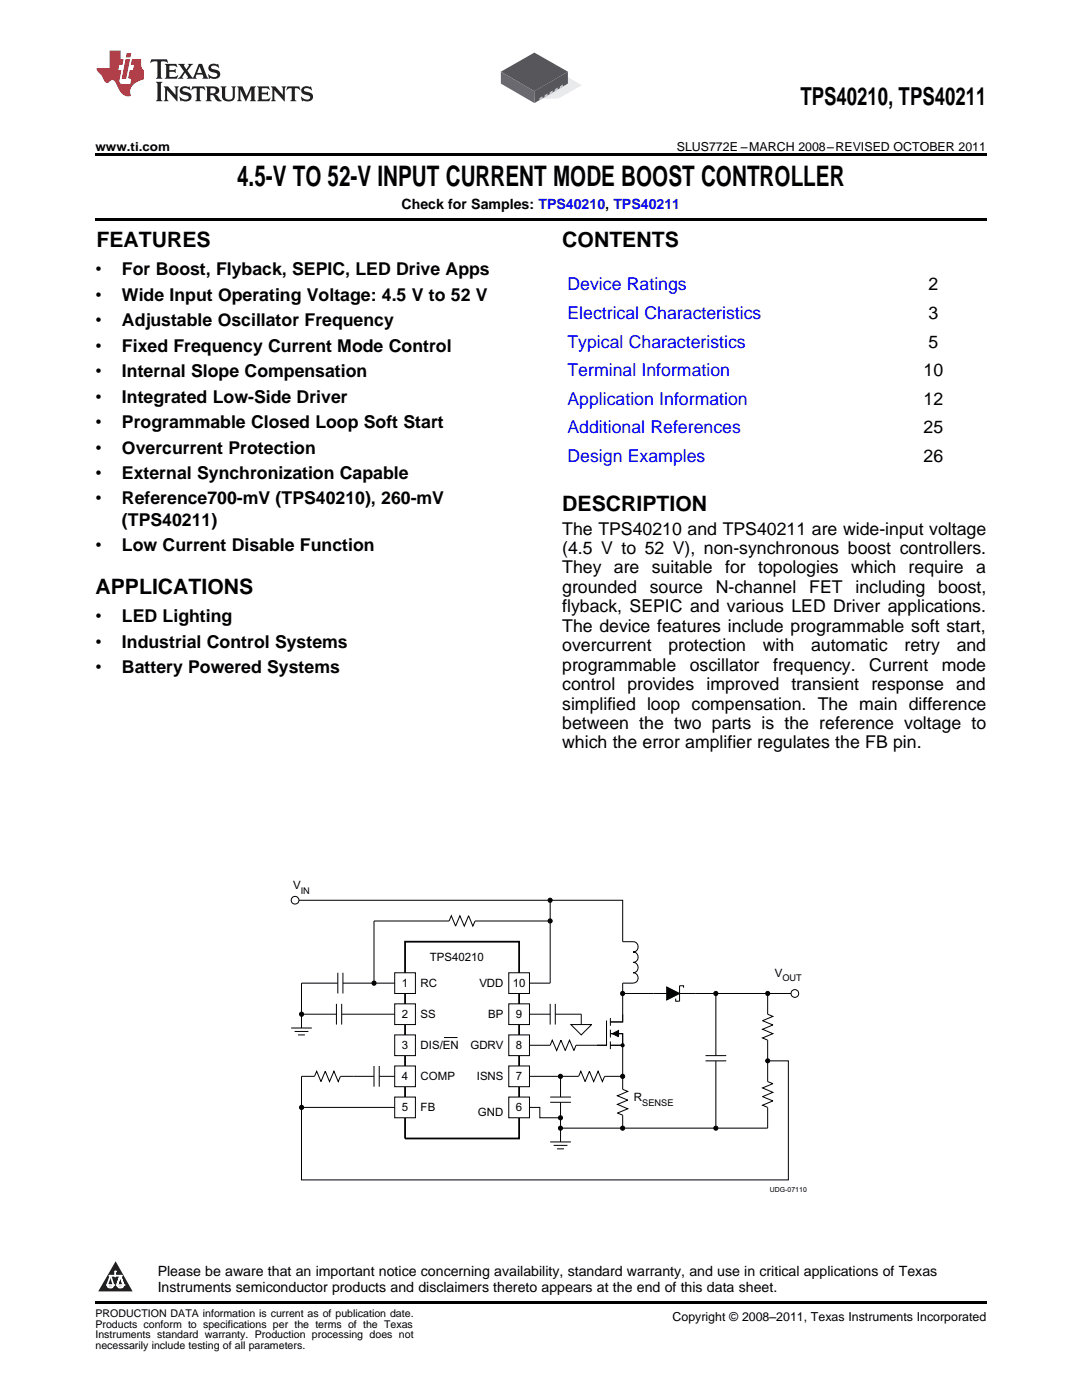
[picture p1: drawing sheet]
<svg xmlns="http://www.w3.org/2000/svg" width="216mm" height="279mm" viewBox="0 0 216 279" stroke-linecap="round" stroke-linejoin="round" font-family="sans-serif">
<path d="M102.7 17l6.7-3.9 6.7 3.9-4.6 2.6-4 .1z" fill-rule="evenodd" fill="#e9eaeb"/>
<path d="M106.6 18.2l6.7-3.9v2.4l-6.7 3.9z" fill="#555558"/>
<g fill="#b9cbdb">
<path d="M111.6 17.7l.1-.1z"/>
<path d="M110.6 18.3l.1-.1z"/>
<path d="M109.7 18.8l-.1 .1z"/>
<path d="M108.7 19.4l-.1 .1z"/>
<path d="M107.6 20v.1z"/>
<path d="M111.7 17.3l.6-.5zM111.7 17.3l.6-.5v.6l-.6 .3z" fill-rule="evenodd"/>
<path d="M110.7 17.9l.6-.5zM110.7 17.9l.6-.5v.5l-.6 .4z" fill-rule="evenodd"/>
<path d="M109.7 18.5l.6-.5zM109.7 18.5l.6-.5v.5l-.6 .4z" fill-rule="evenodd"/>
<path d="M108.7 19l.6-.4zM108.7 19l.6-.4v.5l-.6 .4z" fill-rule="evenodd"/>
<path d="M107.6 19.6l.6-.4zM107.6 19.6l.6-.4v.5l-.6 .4z" fill-rule="evenodd"/>
</g>
<path d="M99.9 14.3l6.7-3.8 6.7 3.8-6.7 3.9z" fill-rule="evenodd" fill="#56565b"/>
<path d="M99.9 14.3l6.7 3.9v2.4l-6.7-3.9z" fill="#68696f"/>
<path d="M30.2 11.8l-.2 .8a1.31 1.31 0 0 1 1.4-.3v2.9l-.3 .5h1.3l-.3-.5v-2.7l.3-.3a1.09 1.09 0 0 1 1.1 .4l-.2-.8zM32.9 12.8l.3 .4v2l-.3 .5h2.4l.2-.7a1.48 1.48 0 0 1-1.7 .3v-1l1 .1 .2 .2v-.9l-.2 .3h-1v-.7l.2-.2a1.73 1.73 0 0 1 1.4 .3l-.2-.6zM35.5 12.8l1.2 1.4-.7 1-.5 .5h1.1l-.2-.3 .5-.9 .6 .9-.2 .3h2l-.3-.3 .2-.5h1.2l.2 .5-.2 .3h1.2l-.3-.4-1-2.5h-.6l-1.3 2.7-1-1.4 1.1-1.3h-1l.2 .2-.5 .9-.5-.9 .2-.2zM39.8 13.3l.5 1.3h-1zM41.9 12.9a.83 .83 0 0 0-.3 1 .83 .83 0 0 0 .8 .5l.8 .2 .2 .3a1 1 0 0 1-1 .5 1 1 0 0 1-.8-.6l.1 .9 .2-.1a1.65 1.65 0 0 0 2-.5 .89 .89 0 0 0-.8-1.2l-.8-.2-.2-.3a.91 .91 0 0 1 1.6 .2l-.2-.8h-.4a1.34 1.34 0 0 0-1.2 .1zM31.1 16.3l.3 .5v2.9l-.3 .5h1.3l-.3-.5v-2.9l.3-.5zM32.7 17.2l.2 .5v2l-.2 .5h.9l-.3-.5 .1-1.7 2 2.2v-2.5l.3-.5h-.9l.2 .3v1.4l-1.5-1.7zM36.2 17.4a.83 .83 0 0 0-.3 .9 .83 .83 0 0 0 .8 .6l.8 .2 .2 .3a1 1 0 0 1-1 .5 1 1 0 0 1-.8-.6l.1 .9 .2-.1a1.66 1.66 0 0 0 2-.5 .89 .89 0 0 0-.9-1.2l-.7-.2-.2-.3a.91 .91 0 0 1 1.6 .2l-.2-.9-.4 .1a1.36 1.36 0 0 0-1.2 .1zM38.4 17.2l-.2 .9a.61 .61 0 0 1 1.1-.3v1.9l-.4 .5h1.3l-.3-.5v-1.9l.2-.2a.81 .81 0 0 1 .8 .5l-.1-.9zM41 17.2l.3 .5v2l-.3 .5h1.3l-.3-.3v-.9a.72 .72 0 0 1 .9 .6 .85 .85 0 0 0 1.4 .5l-.5-.3-.5-.7-.3-.3a.78 .78 0 0 0 .7-.7 .78 .78 0 0 0-.7-.8zM42 17.7l.2-.1a.6 .6 0 0 1 .7 .1 .6 .6 0 0 1 .1 .7l-.2 .2h-.8zM44 17.2l.3 .3a3.4 3.4 0 0 0 .3 2.4 1.57 1.57 0 0 0 2.2-.3l.1-2.1 .2-.3h-1l.3 .5v1.5a.76 .76 0 0 1-.7 .7 .76 .76 0 0 1-.8-.7v-1.5l.3-.5zM47.3 17.2l.3 .5v2l-.3 .5h.9l-.2-.5v-1.8l1 2.3 1.1-2.3v1.8l-.2 .5h1.2l-.3-.5v-2l.3-.5h-1.1l-.8 2-.8-2zM51.3 17.2l.3 .5v2l-.3 .5h2.4l.2-.7a1.49 1.49 0 0 1-1.6 .3l-.1-1h1l.3 .3v-.9l-.3 .3h-1v-.7l.3-.2a1.73 1.73 0 0 1 1.4 .3l-.3-.7zM54.1 17.2l.3 .5v2l-.3 .5h1l-.4-.5 .1-1.7 2 2.2v-2.5l.3-.5h-.9l.2 .3v1.4l-1.5-1.7zM57.4 17.2l-.2 .9a.8 .8 0 0 1 1-.5v2.1l-.3 .5h1.3l-.4-.5v-1.9l.2-.2a.81 .81 0 0 1 .9 .5l-.2-.9zM60.4 17.4a.83 .83 0 0 0-.3 .9 .83 .83 0 0 0 .8 .6l.8 .2 .2 .3a1 1 0 0 1-1 .5 1 1 0 0 1-.8-.6l.2 .9 .1-.1a1.66 1.66 0 0 0 2-.5 .89 .89 0 0 0-.8-1.2l-.8-.2-.2-.3a.91 .91 0 0 1 1.6 .2l-.2-.9-.3 .1a1.35 1.35 0 0 0-1.3 .1z" fill="#231f20"/>
<path d="M21.9 10.1v3.5h-2.6a2.13 2.13 0 0 0 .9 1.4l.4 .6a.94 .94 0 0 0 1.1 .9 .75 .75 0 0 1 .6-.5 .75 .75 0 0 1 .7 .4l.5 1a2.1 2.1 0 0 0 2.6 1.7 2.2 2.2 0 0 1 1.7-3l.9-.3v-1.8a1.16 1.16 0 0 1-.5-1v-1.2h-1.9l-.2 1.2h.7l-.3 1h-.6l-.3 1.3v.3l.6 .1-.2 1.1h-.9a.93 .93 0 0 1-1.3-.8l.4-2h-.6l.2-1h.6l.3-1.2h-.6v-1.7zM25.1 11.8l-.8 3.9h.9l.7-3.9zM25.3 10.6l-.2 .9h.9l.2-.9z" fill="#ee1d23"/>
<path d="M23.1 251.7l3.4 6h-6.9z" fill="#231f20"/>
<path d="M21.4 256.5h1.2l-.3 .5h-.3a.55 .55 0 0 1-.6-.5z" fill-rule="evenodd" fill="#fff"/>
<path d="M21.4 256.5h1.2l-.3 .5h-.3a.55 .55 0 0 1-.6-.5z" fill="none" stroke="#231f20" stroke-width=".34"/>
<path d="M21.4 256.5h1.2l-.3 .5h-.5z" fill="none" stroke="#fff" stroke-width=".34"/>
<path d="M23 254.7h.1" fill="none" stroke="#fff" stroke-width=".34"/>
<path d="M23 253.7v1z" fill="#fff"/>
<path d="M23 253.7v1z" fill="none" stroke="#fff" stroke-width=".34"/>
<circle cx="23" cy="253.7" r=".17" fill="#fff"/>
<path d="M21.9 254.6h.1" fill="none" stroke="#fff" stroke-width=".34"/>
<path d="M21.9 254.6h2.3z" fill="#fff"/>
<path d="M21.9 254.6h2.3z" fill="none" stroke="#fff" stroke-width=".34"/>
<circle cx="24.2" cy="254.6" r=".17" fill="#fff"/>
<path d="M23.3 256.5h.1" fill="none" stroke="#fff" stroke-width=".34"/>
<path d="M24 254.6l-.7 1.9z" fill="#fff"/>
<path d="M24 254.6l-.7 1.9z" fill="none" stroke="#fff" stroke-width=".34"/>
<path d="M24 254.6l.7 1.9z" fill="#fff"/>
<path d="M24 254.6l.7 1.9z" fill="none" stroke="#fff" stroke-width=".34"/>
<path d="M24.6 256.5h.1" fill="none" stroke="#fff" stroke-width=".34"/>
<circle cx="21.4" cy="256.5" r=".17" fill="#fff"/>
<path d="M22.1 254.6l-.7 1.9z" fill="#fff"/>
<path d="M22.1 254.6l-.7 1.9z" fill="none" stroke="#fff" stroke-width=".34"/>
<path d="M22.1 254.6l.5 1.9z" fill="#fff"/>
<path d="M22.1 254.6l.5 1.9z" fill="none" stroke="#fff" stroke-width=".34"/>
<circle cx="22.6" cy="256.5" r=".17" fill="#fff"/>
<path d="M23.4 256.5h1.3a.65 .65 0 0 1-.7 .5 .65 .65 0 0 1-.6-.5z" fill-rule="evenodd" fill="#fff"/>
<path d="M23.4 256.5h1.3a.65 .65 0 0 1-.7 .5 .65 .65 0 0 1-.6-.5z" fill="none" stroke="#231f20" stroke-width=".34"/>
<path d="M23.4 256.5h1.3l-.4 .5h-.6z" fill="none" stroke="#fff" stroke-width=".34"/>
<path d="M23.3 256.5h.1" fill="none" stroke="#fff" stroke-width=".34"/>
<circle cx="24.7" cy="256.5" r=".17" fill="#fff"/>
<path d="M26.5 139.3h69.9v25.4h-69.9z" fill-rule="evenodd" fill="#fff"/>
<path d="M80.8 187.9h22.8v39.3h-22.8z" fill="none" stroke="#010202" stroke-width=".36"/>
<path d="M78.8 194.1h4.1v4.2h-4.1z" fill-rule="evenodd" fill="#fff"/>
<path d="M78.8 194.1h4.1v4.2h-4.1z" fill="none" stroke="#010202" stroke-width=".2"/>
<path d="M78.8 200.3h4.1v4.2h-4.1z" fill-rule="evenodd" fill="#fff"/>
<path d="M78.8 200.3h4.1v4.2h-4.1z" fill="none" stroke="#010202" stroke-width=".2"/>
<path d="M78.8 206.5h4.1v4.2h-4.1z" fill-rule="evenodd" fill="#fff"/>
<path d="M78.8 206.5h4.1v4.2h-4.1z" fill="none" stroke="#010202" stroke-width=".2"/>
<path d="M78.8 212.7h4.1v4.2h-4.1z" fill-rule="evenodd" fill="#fff"/>
<path d="M78.8 212.7h4.1v4.2h-4.1z" fill="none" stroke="#010202" stroke-width=".2"/>
<path d="M101.5 194.1h4.1v4.2h-4.1z" fill-rule="evenodd" fill="#fff"/>
<path d="M101.5 194.1h4.1v4.2h-4.1z" fill="none" stroke="#010202" stroke-width=".2"/>
<path d="M101.5 200.3h4.1v4.2h-4.1z" fill-rule="evenodd" fill="#fff"/>
<path d="M101.5 200.3h4.1v4.2h-4.1z" fill="none" stroke="#010202" stroke-width=".2"/>
<path d="M101.5 206.5h4.1v4.2h-4.1z" fill-rule="evenodd" fill="#fff"/>
<path d="M101.5 206.5h4.1v4.2h-4.1z" fill="none" stroke="#010202" stroke-width=".2"/>
<path d="M101.5 212.7h4.1v4.2h-4.1z" fill-rule="evenodd" fill="#fff"/>
<path d="M101.5 212.7h4.1v4.2h-4.1z" fill="none" stroke="#010202" stroke-width=".2"/>
<circle cx="60.2" cy="202.4" r=".42" fill="#010202"/>
<g fill="none" stroke="#010202" stroke-width=".2">
<path d="M60.2 196.2v6.2h6.9M67.1 200.3v4.2M68.2 200.3v4.2M68.2 202.4h10.6"/>
<circle cx="60.2" cy="202.4" r=".42"/>
</g>
<circle cx="111.8" cy="225.2" r=".41" fill="#010202"/>
<g fill="none" stroke="#010202" stroke-width=".2">
<path d="M105.6 196.2h4.2M105.6 221h2.1v2.1h4.1M109.8 227.9h4.1M110.5 228.6h2.7M111.2 229.3h1.3M111.8 225.1v2.8"/>
<circle cx="111.8" cy="225.2" r=".41"/>
</g>
<circle cx="58.9" cy="179.7" r=".78" fill="#fff"/>
<g fill="none" stroke="#010202" stroke-width=".2">
<path d="M59.7 179.7h50.1M124.2 187.9h2.1a1.03 1.03 0 0 1 1 1.1 1.03 1.03 0 0 1-1 1 1.03 1.03 0 0 1 1 1 1.03 1.03 0 0 1-1 1.1 1.03 1.03 0 0 1 1 1 1.03 1.03 0 0 1-1 1 1.03 1.03 0 0 1 1 1.1 1.03 1.03 0 0 1-1 1h-2.1"/>
<circle cx="58.9" cy="179.7" r=".78"/>
</g>
<circle cx="142.8" cy="225.2" r=".41" fill="#010202"/>
<circle cx="142.8" cy="225.2" r=".41" fill="none" stroke="#010202" stroke-width=".2"/>
<path d="M133 197l2.6 1.3-2.6 1.3z" fill-rule="evenodd" fill="#010202"/>
<path d="M130.4 198.3h8.3M133 197l2.6 1.3-2.6 1.3zM136.4 197.1v-.4h-.8v3.1h-.8v-.5" fill="none" stroke="#010202" stroke-width=".2"/>
<circle cx="142.8" cy="198.3" r=".42" fill="#010202"/>
<g fill="none" stroke="#010202" stroke-width=".2">
<path d="M142.8 198.3v12.4M153.2 198.3v4.1l1 .4-2 .9 2 .9-2 .8 2 .9-2 .8 1 .5v8.3l1 .4-2 .8 2 .9-2 .9 2 .8-2 .9 1 .4v4.1M140.8 211.7h4.1M140.8 210.7h4.1M142.8 211.7v13.4"/>
<circle cx="142.8" cy="198.3" r=".42"/>
</g>
<circle cx="153.2" cy="211.7" r=".41" fill="#010202"/>
<circle cx="153.2" cy="211.7" r=".41" fill="none" stroke="#010202" stroke-width=".2"/>
<circle cx="158.6" cy="198.3" r=".77" fill="#fff"/>
<g fill="none" stroke="#010202" stroke-width=".2">
<path d="M74.6 183.8h15l.5-1 .8 2 .9-2 .8 2 .9-2 .9 2 .4-1h15M138.7 198.3h4.1M153.2 198.3h4.6M70.5 214.8h4.1M74.6 212.7v4.2M75.7 212.7v4.2M75.7 214.8h3.1"/>
<circle cx="158.6" cy="198.3" r=".77"/>
</g>
<circle cx="60.2" cy="221" r=".42" fill="#010202"/>
<g fill="none" stroke="#010202" stroke-width=".2">
<path d="M109.8 179.7v16.5"/>
<circle cx="60.2" cy="221" r=".42"/>
</g>
<path d="M78.8 218.9h4.1v4.2h-4.1z" fill-rule="evenodd" fill="#fff"/>
<path d="M78.8 218.9h4.1v4.2h-4.1zM88.6 207.1h2.7" fill="none" stroke="#010202" stroke-width=".2"/>
<path d="M101.5 218.9h4.1v4.2h-4.1z" fill-rule="evenodd" fill="#fff"/>
<path d="M60.2 196.2h7.2M67.4 194.1v4.2M68.4 194.1v4.2M68.4 196.2h6.2M101.5 218.9h4.1v4.2h-4.1z" fill="none" stroke="#010202" stroke-width=".2"/>
<circle cx="74.6" cy="196.2" r=".42" fill="#010202"/>
<g fill="none" stroke="#010202" stroke-width=".2">
<path d="M74.6 183.8v12.4h4.2M58.1 205.2h4.1M58.8 205.9h2.7M59.5 206.5h1.3M60.2 202.4v2.8"/>
<circle cx="74.6" cy="196.2" r=".42"/>
</g>
<circle cx="109.8" cy="183.8" r=".42" fill="#010202"/>
<g fill="none" stroke="#010202" stroke-width=".2">
<path d="M70.5 214.8h-2.6l-.4 1.1-.9-2.1-.8 2.1-.9-2.1-.9 2.1-.8-2.1-.4 1h-2.6v6.2M105.6 202.4h4.2M109.8 200.3v4.2M110.8 200.3v4.2M110.8 202.4h5.2v2.1M113.9 204.5h4.1l-2 2zM124.2 214.8v2.6l1.1 .4-2.1 .9 2.1 .8-2.1 .9 2.1 .9-2.1 .8 1 .5v2.5M153.2 211.7h4.1v23.8h-97.1v-14.5M60.2 221h18.6"/>
<circle cx="109.8" cy="183.8" r=".42"/>
</g>
<circle cx="124.2" cy="225.2" r=".41" fill="#010202"/>
<circle cx="124.2" cy="225.2" r=".41" fill="none" stroke="#010202" stroke-width=".2"/>
<path d="M122.2 206.3l1.2-.6v1.2z" fill="#010202"/>
<path d="M121 203.7v4.9h-1.9M121.8 206.3h2.4v2.3h-2.4M121.8 203.2v1.5M121.8 205.5v1.6M121.8 207.8v1.6M122.2 206.3l1.2-.6v1.2zM124.2 202.4v1.5h-2.4" fill="none" stroke="#010202" stroke-width=".2"/>
<g fill="#010202">
<circle cx="124.2" cy="208.6" r=".42"/>
<circle cx="124.2" cy="214.8" r=".42"/>
</g>
<circle cx="124.2" cy="214.8" r=".42" fill="none" stroke="#010202" stroke-width=".2"/>
<circle cx="124.2" cy="198.3" r=".42" fill="#010202"/>
<g fill="none" stroke="#010202" stroke-width=".2">
<path d="M124.2 196.2v6.2"/>
<circle cx="124.2" cy="198.3" r=".42"/>
</g>
<circle cx="109.8" cy="179.7" r=".42" fill="#010202"/>
<g fill="none" stroke="#010202" stroke-width=".2">
<path d="M109.8 179.7h14.4v8.2M124.2 198.3h6.2M124.2 208.6v6.2M111.8 225.1h12.4"/>
<circle cx="109.8" cy="179.7" r=".42"/>
</g>
<circle cx="153.2" cy="198.3" r=".42" fill="#010202"/>
<g fill="none" stroke="#010202" stroke-width=".2">
<path d="M142.8 198.3h10.4M109.8 220h4.1M109.8 218.9h4.1M111.8 220v5.1M124.2 214.8h-3.6l-.4 1.1-.9-2.1-.8 2.1-.9-2.1-.8 2.1-.9-2.1-.4 1h-3.7v4.1M124.2 225.1h29"/>
<circle cx="153.2" cy="198.3" r=".42"/>
</g>
<circle cx="111.9" cy="214.8" r=".42" fill="#010202"/>
<g fill="none" stroke="#010202" stroke-width=".2">
<path d="M105.6 214.8h6.2"/>
<circle cx="111.9" cy="214.8" r=".42"/>
</g>
<circle cx="111.8" cy="223.1" r=".41" fill="#010202"/>
<g fill="none" stroke="#010202" stroke-width=".2">
<path d="M105.6 208.6h4.2l.4-1 .9 2.1 .8-2.1 .9 2.1 .8-2.1 .9 2.1 .4-1.1h4.2"/>
<circle cx="111.8" cy="223.1" r=".41"/>
</g>
<path d="M19 30.6h177.8v.5h-177.8zM19 43.6h177.8v.6h-177.8zM19 259.7h177.8v.5h-177.8z" fill="#000"/>
<text font-size="5.6" x="47.3" y="37">4.5-V TO 52-V INPUT CURRENT MODE BOOST CONTROLLER</text>
<text font-size="4.9" x="159.7" y="21">TPS40210, TPS40211</text>
<g font-size="4.2">
<text x="19.2" y="49.2">FEATURES</text>
<text x="112.2" y="49.2">CONTENTS</text>
<text x="112.2" y="102">DESCRIPTION</text>
<text x="19" y="118.5">APPLICATIONS</text>
</g>
<g font-size="3.5">
<text x="19" y="55">•</text>
<text x="24.3" y="55">For Boost, Flyback, SEPIC, LED Drive Apps</text>
<text x="185.3" y="57.9">2</text>
<text x="19" y="60">•</text>
<text x="19" y="65.1">•</text>
<text x="24.3" y="60">Wide Input Operating Voltage: 4.5 V to 52 V</text>
<text x="24.3" y="65.1">Adjustable Oscillator Frequency</text>
<text x="185.3" y="63.6">3</text>
<text x="19" y="70.2">•</text>
<text x="24.3" y="70.2">Fixed Frequency Current Mode Control</text>
<text x="185.3" y="69.4">5</text>
<text x="19" y="75.3">•</text>
<text x="24.3" y="75.3">Internal Slope Compensation</text>
<text x="184.3" y="75.1">10</text>
<text x="19" y="80.4">•</text>
<text x="24.3" y="80.4">Integrated Low-Side Driver</text>
<text x="184.3" y="80.8">12</text>
<text x="19" y="85.4">•</text>
<text x="24.3" y="85.4">Programmable Closed Loop Soft Start</text>
<text x="184.3" y="86.5">25</text>
<text x="19" y="90.5">•</text>
<text x="19" y="95.6">•</text>
<text x="24.3" y="90.5">Overcurrent Protection</text>
<text x="24.3" y="95.6">External Synchronization Capable</text>
<text x="184.3" y="92.2">26</text>
<text x="19" y="100.7">•</text>
<text x="24.3" y="100.7">Reference700-mV (TPS40210), 260-mV</text>
<text x="24.3" y="104.9">(TPS40211)</text>
<text x="112.2" y="106.7">The TPS40210 and TPS40211 are wide-input voltage</text>
<text x="19" y="110">•</text>
<text x="24.3" y="110">Low Current Disable Function</text>
<text x="112.2" y="110.6">(4.5 V to 52 V), non-synchronous boost controllers.</text>
<text x="112.2" y="114.4">They are</text>
<text x="112.2" y="118.3">grounded</text>
<text x="129.7" y="118.3">source</text>
<text x="130.1" y="114.4">suitable for</text>
<text x="142.8" y="118.3">N-channel</text>
<text x="151.3" y="114.4">topologies</text>
<text x="161.5" y="118.3">FET</text>
<text x="169.8" y="114.4">which</text>
<text x="170.7" y="118.3">including</text>
<text x="181.3" y="114.4">require a</text>
<text x="187.2" y="118.3">boost,</text>
<text x="19" y="124.2">•</text>
<text x="24.3" y="124.2">LED Lighting</text>
<text x="112.2" y="122.2">flyback, SEPIC and various LED Driver applications.</text>
<text x="19" y="129.3">•</text>
<text x="24.3" y="129.3">Industrial Control Systems</text>
<text x="112.2" y="126.1">The device features include programmable soft start,</text>
<text x="112.2" y="130">overcurrent</text>
<text x="133.4" y="130">protection</text>
<text x="152.2" y="130">with</text>
<text x="161.8" y="130">automatic</text>
<text x="180.5" y="130">retry</text>
<text x="190.9" y="130">and</text>
<text x="19" y="134.3">•</text>
<text x="24.3" y="134.3">Battery Powered Systems</text>
<text x="112.2" y="133.8">programmable</text>
<text x="112.2" y="137.7">control provides improved transient response and</text>
<text x="137.6" y="133.8">oscillator</text>
<text x="154.3" y="133.8">frequency.</text>
<text x="173.5" y="133.8">Current</text>
<text x="187.9" y="133.8">mode</text>
<text x="112.2" y="141.6">simplified loop compensation. The main difference</text>
<text x="112.2" y="145.5">between the two parts is the reference voltage to</text>
<text x="112.2" y="149.4">which the error amplifier regulates the FB pin.</text>
</g>
<g font-size="3.5" fill="#00f">
<text x="113.2" y="57.9">Device Ratings</text>
<text x="113.2" y="63.6">Electrical Characteristics</text>
<text x="113.2" y="69.4">Typical Characteristics</text>
<text x="113.2" y="75.1">Terminal Information</text>
<text x="113.2" y="80.8">Application Information</text>
<text x="113.2" y="86.5">Additional References</text>
<text x="113.2" y="92.2">Design Examples</text>
</g>
<g font-size="2.8">
<text x="80.1" y="41.6">Check for Samples: TPS40210, TPS40211</text>
<text x="31.5" y="254.7">Please be aware that an important notice concerning availability, standard warranty, and use in critical applications of Texas</text>
<text x="31.5" y="257.9">Instruments semiconductor products and disclaimers thereto appears at the end of this data sheet.</text>
</g>
<g font-size="2.5">
<text x="19" y="30.1">www.ti.com</text>
<text x="135" y="30.1">SLUS772E –MARCH 2008–REVISED OCTOBER 2011</text>
<text x="134.2" y="263.6">Copyright © 2008–2011, Texas Instruments Incorporated</text>
</g>
<g font-size="2.3" fill="#010202">
<text x="58.5" y="177.4">V</text>
<text x="85.8" y="191.7">TPS40210</text>
<text x="80.2" y="196.9">1</text>
<text x="83.9" y="196.9">RC</text>
<text x="95.6" y="196.9">VDD</text>
<text x="102.3" y="196.9">10</text>
<text x="154.6" y="195">V</text>
<text x="80.2" y="203.1">2</text>
<text x="83.9" y="203.1">SS</text>
<text x="97.4" y="203.1">BP</text>
<text x="102.9" y="203.1">9</text>
<text x="80.2" y="209.3">3</text>
<text x="83.9" y="209.3">DIS/EN</text>
<text x="93.9" y="209.3">GDRV</text>
<text x="102.9" y="209.3">8</text>
<text x="80.2" y="215.5">4</text>
<text x="83.9" y="215.5">COMP</text>
<text x="95.2" y="215.5">ISNS</text>
<text x="102.9" y="215.5">7</text>
<text x="80.2" y="221.7">5</text>
<text x="83.9" y="221.7">FB</text>
<text x="102.9" y="221.7">6</text>
<text x="126.5" y="219.8">R</text>
<text x="95.4" y="222.7">GND</text>
</g>
<g font-size="2.1">
<text x="19" y="262.9">PRODUCTION DATA information is current as of publication date.</text>
<text x="19" y="265">Products conform to specifications per the terms of the Texas</text>
<text x="19" y="267.1">Instruments standard warranty. Production processing does not</text>
<text x="19" y="269.2">necessarily include testing of all parameters.</text>
</g>
<g font-size="1.8" fill="#010202">
<text x="60" y="178.3">IN</text>
<text x="156.1" y="195.9">OUT</text>
<text x="128.1" y="220.7">SENSE</text>
</g>
<text font-size="1.4" fill="#010202" x="153.6" y="238">UDG-07110</text>
<text font-size=".4" fill="#fff" x="19" y="49.1">1</text>
</svg>
